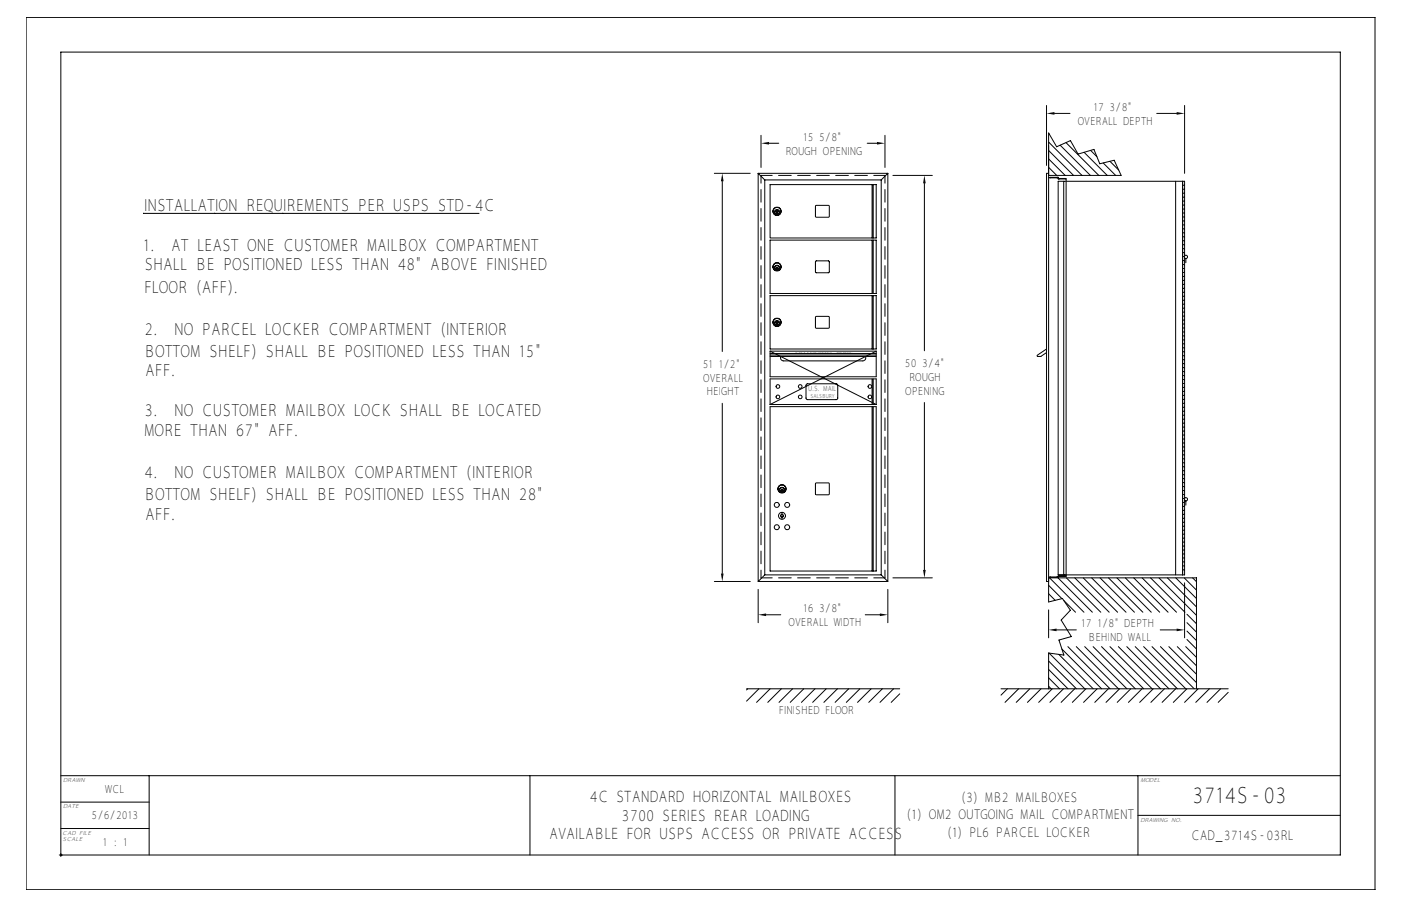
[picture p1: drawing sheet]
<svg xmlns="http://www.w3.org/2000/svg" width="432mm" height="279mm" viewBox="0 0 432 279" stroke-linecap="round" stroke-linejoin="round" font-family="sans-serif">
<g fill="none" stroke="#000" stroke-width=".31">
<path d="M8.1 5.4h415.7v269h-415.7zM322.5 32.5v18.5M325 35h4.8M356.5 35h6.2M365.1 32.5v21M220.2 53.5h11M222.6 55.9v52.5M233.7 53.5h39.9M233.7 53.5v125.8M233.7 53.5l2 2M234.6 41.7v10M235.7 55.5v121.8h35.9"/>
<path d="M235.7 55.5h35.9M237 44.2h3M237.3 56.9h32.8v16.5h-32.8zM267.3 44.2h3M268.8 56.9v16.5M269.1 56.9v16.5M271.6 55.5v121.8M272.8 41.7v10M273.6 53.5v125.8l-2-2M273.6 53.5l-2 2M275.2 54.1h12.2M284.9 56.5v51.7"/>
<path d="M323.2 51.6l2.5 2.5M323.2 49l5.1 5.1M323.2 46.4l7.7 7.7M323.2 43.8l10.3 10.3M323.2 41.2l.3 .3M323.2 54.1h22.4l-2.2-4.7-4.4 1.1-1.8-4.4-4.9 1.4-2.4-4.1-4.2 1.9-2.5-4.3v144.6l4.3-1 2.4 3.6-2.8 3 3.1 5.1-3.8 1.1 1.5 4.6-4.7-.6v11M323.2 53.5h-.7v125.8h.7M323.7 54.8v-.1h2.4v.5h2.5M325.8 54.7v.1M325.8 54.7v.1h-2.6M326.1 55.9h39v121.4h-39zM326.4 55.2v-.2h2.1v.2"/>
<path d="M326.8 44.8l9.3 9.3M327.9 55.9v121.4M328.5 44l10.2 10.1M328.6 55.2l-.1 122.5h-2.1v-.1M334.1 47l7.2 7.1M336.1 46.4l2 1.9M340 50.3l3.9 3.8M342.1 49.7l2.7 2.7M362.3 55.9v121.4M364.5 55.9v121.4M364.5 59.6h.6M364.5 58.4h.6"/>
<path d="M364.5 57.1h.6M44.4 65.8h-.3h103.7M237.3 74.1h32.8v16.4h-32.8zM239.4 65.2l.2 .7zM251.4 63.4h4.1v3.5h-4.1zM268.8 74.1v16.4M269.1 74.1v16.4M364.5 79.1h.6M364.5 77.9h.6M364.5 76.7h.6M364.5 75.5h.6M364.5 74.2h.6"/>
<path d="M364.5 73h.6M364.5 71.8h.6M364.5 70.6h.6M364.5 69.4h.6M364.5 68.1h.6M364.5 66.9h.6M364.5 65.7h.6M364.5 64.5h.6M364.5 63.2h.6M364.5 62h.6M364.5 60.8h.6M365.1 78.9a.51 .51 0 0 1 .7-.1 .51 .51 0 0 1 0 .8 .51 .51 0 0 1-.7 0"/>
<path d="M365.5 79.7v1.3M237.3 91.2h32.8v16.4h-32.8zM239.4 82.3l.2 .8zM239.4 99.4l.2 .8zM251.4 97.7h4.1v3.4h-4.1zM251.4 80.5h4.1v3.5h-4.1zM268.8 91.2v16.4M269.1 91.2v16.4M364.5 99.9h.6M364.5 98.7h.6M364.5 97.5h.6M364.5 96.3h.6"/>
<path d="M364.5 95h.6M364.5 93.8h.6M364.5 92.6h.6M364.5 91.4h.6M364.5 90.1h.6M364.5 88.9h.6M364.5 87.7h.6M364.5 86.5h.6M364.5 85.3h.6M364.5 84h.6M364.5 82.8h.6M364.5 81.6h.6"/>
<path d="M364.5 80.4h.6M237.3 109.9h32.8M237.3 108.3v7.9h32.8v-7.9M237.3 108.3l32.8 16.4M237.3 109.5h32.8M237.3 109h32.8M237.3 108.3h32.8M240.7 109.9a.95 .95 0 0 0 .8 1.4h24.4a.95 .95 0 0 0 .9-1.4M248.6 118.5l9.3-.1 .3 .4v4.1l-.5 .3h-9l-.3-.4zM268.8 116.8v7.9M269.1 116.8v7.9M270.1 108.3l-32.8 16.4"/>
<path d="M322.5 107.6l-2.8 2.2 1.1 .1 1.7-1.2M364.5 119.5h.6M364.5 118.3h.6M364.5 117h.6M364.5 115.8h.6M364.5 114.6h.6M364.5 113.4h.6M364.5 112.2h.6M364.5 110.9h.6M364.5 109.7h.6M364.5 108.5h.6M364.5 107.3h.6"/>
<path d="M364.5 106h.6M364.5 104.8h.6M364.5 103.6h.6M364.5 102.4h.6M364.5 101.1h.6M222.6 124.4v52.5M237.3 124.7v-7.9h32.8v7.9M237.3 125.4h32.8v50.7h-32.8zM237.3 124.7h32.8M268.8 125.4v50.7M269.1 125.4v50.7M284.9 124.1v51.7"/>
<path d="M364.5 139.1h.6M364.5 137.8h.6M364.5 136.6h.6M364.5 135.4h.6M364.5 134.2h.6M364.5 132.9h.6M364.5 131.7h.6M364.5 130.5h.6M364.5 129.3h.6M364.5 128h.6M364.5 126.8h.6M364.5 125.6h.6"/>
<path d="M364.5 124.4h.6M364.5 123.2h.6M364.5 121.9h.6M364.5 120.7h.6M240.9 150.8l.2 .7zM241 158v2.1M251.4 149h4.1v3.5h-4.1zM364.5 159.8h.6M364.5 158.6h.6M364.5 157.4h.6M364.5 156.2h.6M364.5 154.9h.6"/>
<path d="M364.5 153.7h.6M364.5 152.5h.6M364.5 151.3h.6M364.5 150.1h.6M364.5 148.8h.6M364.5 147.6h.6M364.5 146.4h.6M364.5 145.2h.6M364.5 143.9h.6M364.5 142.7h.6M364.5 141.5h.6M364.5 140.3h.6"/>
<path d="M365.1 153.6a.51 .51 0 0 1 .7 0 .51 .51 0 0 1 0 .7 .51 .51 0 0 1-.7 0M365.5 154.5v1.3M220.2 179.3h11M235.7 177.3l-2 2h39.9M275.2 178.2h12.2M323.2 178.2h45.6v34.2M323.5 178.2l10.6 10.6M323.7 177.9v.2h2.1v-.2M326.1 178.2l10.6 10.6M328.6 177.6h-2.5v.5l-2.9-.2M328.7 178.2l10.6 10.6M331.3 178.2l10.6 10.6"/>
<path d="M333.9 178.2l10.6 10.6M336.5 178.2l10.6 10.6M339 178.2l10.6 10.6M341.6 178.2l10.6 10.6M344.2 178.2l10.6 10.6M346.8 178.2l10.6 10.6M349.4 178.2l10.6 10.6M352 178.2l10.6 10.6M354.6 178.2l10.6 10.6M357.2 178.2l11.6 11.6M359.8 178.2l9 9M362.4 178.2l6.4 6.4"/>
<path d="M364.5 175.7h.6M364.5 174.5h.6M364.5 173.3h.6M364.5 172.1h.6M364.5 170.8h.6M364.5 169.6h.6M364.5 168.4h.6M364.5 167.2h.6M364.5 166h.6M364.5 164.7h.6M364.5 163.5h.6M364.5 162.3h.6"/>
<path d="M364.5 161.1h.6M365 178.2l3.8 3.8M365.1 179.7v17M367.6 178.2l1.2 1.2M233.7 181.8v10.2M236.1 189.6h4.5M266.7 189.6h4.5M273.6 181.8v10.2M323.2 188.1v8.6M323.2 183.1l2 2M323.2 180.5l4.1 4.1M325.6 194.3h6.1"/>
<path d="M327.9 185.2l3.6 3.6M329.1 199.4l13 13M331.7 199.4l13 13M334.3 199.4l13 13M336.9 199.4l13 13M339.5 199.4l13 13M342.1 199.4l13 13M344.7 199.4l13 13M347.3 199.4l13 13M349.9 199.4l13 13M352.5 199.4l13 13M355.1 199.4l13 13"/>
<path d="M357.6 194.3h5.1M357.7 199.4l11.1 11.1M360.3 199.4l8.5 8.5M362.8 199.4l6 5.9M365.4 199.4l3.4 3.3M365.8 197.2l3 2.9M365.8 194.6l3 3M365.8 192l3 3M365.8 189.4l3 3M230.1 212.4h47.2M230.4 212.4l-.3 .4M233.9 212.4l-3.8 3.8"/>
<path d="M237.4 212.4l-4.2 4.2M240.8 212.4l-4.2 4.2M244.3 212.4l-4.2 4.2M247.7 212.4l-4.2 4.2M251.2 212.4l-4.2 4.2M254.6 212.4l-4.1 4.2M258.1 212.4l-4.2 4.2M261.6 212.4l-4.2 4.2M265 212.4l-4.2 4.2M268.5 212.4l-4.2 4.2M271.9 212.4l-4.1 4.2M275.4 212.4l-4.2 4.2"/>
<path d="M277.3 214l-2.6 2.6M308.5 212.4h70M310.5 212.4l-2 2M313.9 212.4l-4.1 4.2M317.4 212.4l-4.2 4.2M320.9 212.4l-4.2 4.2M323.2 211.6l.8 .8M323.2 209l3.4 3.4M323.2 206.5l6 5.9M323.2 203.9l8.6 8.5M323.3 201.4l11.1 11M324.3 212.4l-4.2 4.2"/>
<path d="M326.3 201.8l10.6 10.6M327.3 200.2l12.2 12.2M327.8 212.4l-4.2 4.2M331.2 212.4l-4.2 4.2M334.7 212.4l-4.2 4.2M338.1 212.4l-4.1 4.2M341.6 212.4l-4.2 4.2M345.1 212.4l-4.2 4.2M348.5 212.4l-4.2 4.2M352 212.4l-4.2 4.2M355.4 212.4l-4.1 4.2M358.9 212.4l-4.2 4.2"/>
<path d="M362.4 212.4l-4.2 4.2M365.8 212.4l-4.2 4.2M369.3 212.4l-4.2 4.2M372.7 212.4l-4.2 4.2M376.2 212.4l-4.2 4.2M378.5 213.5l-3 3.1M18.8 239.2h144.5M46 239.2v24.5M163.3 239.2h112.5v24.5M163.3 239.2v24.5M275.8 239.2h137.3M350.7 239.2v24.5"/>
<path d="M18.8 255.5h27.2M18.8 247.4h27.2M53.8 243.6l1-.6 .9-.2h55.3a2.68 2.68 0 0 1 2.6 2.7v6.3a2.68 2.68 0 0 1-2.6 2.7h-55.3a2.68 2.68 0 0 1-2.7-2.7v-6.7zM54.1 243.9l.9-.6 .7-.1h55.3a2.3 2.3 0 0 1 2.3 2.3v6.3a2.3 2.3 0 0 1-2.3 2.3h-55.3a2.3 2.3 0 0 1-2.3-2.3v-6.7zM54.3 244.2l1.4-.6h55.3a1.91 1.91 0 0 1 1.9 1.9v6.3a1.91 1.91 0 0 1-1.9 1.9h-55.3a1.91 1.91 0 0 1-1.9-1.9v-6.3zM55 244.8l.7-.3h55.3l.6 .3 .3 .7v6.3l-.3 .7-.6 .3h-55.3l-.7-.3-.3-.7v-6.3zM55.1 249.8h1.2M55.1 249.4h5.9M55.1 246h56.5M55.1 245.6h56.5M55.1 251.7h56.5M55.1 251.4h56.5"/>
<path d="M55.1 246.4h1.7M55.1 246.8h1.4M55.1 247.2h1.3M55.1 247.5h1.2M55.1 247.9h1.2M55.1 248.3h1.2M55.1 248.7h1.4M55.1 249.1h1.6M55.1 250.2h1.3M55.1 250.6h1.4M55.1 251h1.8M55.1 245.2h56.4"/>
<path d="M55.1 252.1h56.4M55.6 244.9h55.5M55.6 252.4h55.5M55.7 244.9l-.4 .2-.2 .4v6.3l.2 .4 .4 .2M56.3 249.4a1.48 1.48 0 0 0 1.4 1.9M56.5 249.4l.2 1.1 .7 .5h3.9a1.52 1.52 0 0 0 1.2-1.4 1.52 1.52 0 0 0-1.2-1.5h-2.9l-.3-.3 .3-.3h2.3l.3 .4h1.5l-.1-1-.5-.5-4.2-.1a1.52 1.52 0 0 0-1.2 1.5 1.52 1.52 0 0 0 1.2 1.5h3l.3 .3-.3 .3h-2.3l-.3-.5M57.7 246.1a1.73 1.73 0 0 0-1.4 1.7 1.73 1.73 0 0 0 1.4 1.7M58.2 249.8h2.6M58.3 247.8h2.4M61.3 246.1a1.54 1.54 0 0 1 1.4 2h-.6l.4 .5 .2 1.1 1.9-3.5M62.2 246.4h2.3M62.3 248.3h1.2"/>
<path d="M62.5 246.8h1.8M62.6 248.7h.7M62.7 247.2h1.4M62.7 249.1h.4M62.7 247.5h1.2M62.7 247.9h1M64.2 251.1l.4-.9h2.7l.5 .9M64.2 251h3.5M64.4 250.6h3.1M64.8 246.3h2.4l2.5 4.7h-1.7l-.7-1.1h-2.7l-.6 1.1h-1.8zM66 247.3l.7 1.4h-1.5zM66 247.7l.3 .6h-.6z"/>
<path d="M67.3 246.2l2.4 4.4v-4.3M67.5 246.4h2.2M67.7 246.8h2M67.9 247.2h1.8M68.1 247.5h1.6M68.3 247.9h1.4M68.5 248.3h1.2M68.7 248.7h1M68.9 249.1h.8M69.1 249.4h.6M69.3 249.8h.4M69.9 246.3h1.5v3.6h3.9v1.1h-5.4z"/>
<path d="M71.6 246.8h3.9M71.6 247.2h3.7M71.6 247.5h3.7M71.6 247.9h3.7M71.6 248.3h3.7M71.6 248.7h3.8M75.5 251v-.4l.5 .5 .7 .2M75.8 246.4h-4.2v3h3.7M75.8 246.6l.9-.3h3.9l.7 .6 .2 1h-1.6l-.3-.4h-2.3l-.3 .3 .3 .3h3a1.52 1.52 0 0 1 1.2 1.5 1.52 1.52 0 0 1-1.2 1.4l-4.2-.1-.5-.4-.1-1.1h1.5l.3 .5h2.3l.3-.3-.3-.3h-2.9a1.56 1.56 0 0 1-.9-2.7zM76.7 246.1a1.75 1.75 0 0 0-1.5 1.2 1.75 1.75 0 0 0 .5 1.8h-4.1M77.2 249.8h2.6M77.4 249.4h2.2"/>
<path d="M77.5 247.5h2.1M77.5 247.9h2.1M80.3 246.1a1.54 1.54 0 0 1 1.4 2h-.7a1.77 1.77 0 0 1 .7 1.8 1.77 1.77 0 0 1-1.4 1.4M81.1 251h1.1M81.2 246.4h1M81.3 248.3h.9M81.5 250.6h.7M81.5 246.8h.7M81.5 248.7h.7M81.6 250.2h.6M81.6 247.2h.6M81.7 249.1h.5"/>
<path d="M81.7 249.8h.5M81.7 249.4h.5M81.7 247.5h.5M81.7 247.9h.5M82.2 246.3v4.7M84 247.4h2.6l.3 .4-.3 .3h-2.6zM84 249.2h2.6l.3 .4-.3 .3h-2.6zM84.2 247.6l2.5 .1-2.5 .2zM84.2 249.4l2.5 .2-2.5 .1zM87.1 246.1a1.62 1.62 0 0 1 1.3 2.4 1.69 1.69 0 0 1-1.2 2.8M87.1 246.3a1.44 1.44 0 0 1 1 2.3 1.49 1.49 0 0 1-.9 2.4h-4.8v-4.7h4.8M88 246.4h1.2"/>
<path d="M88.1 251h1.7M88.3 246.8h.9M88.4 250.6h1M88.5 248.3h.7M88.5 248.7h.7M88.5 247.2h.7M88.5 247.9h.7M88.5 247.5h.7M88.6 250.2h.7M88.6 249.1h.6M88.6 249.8h.6M88.6 249.4h.6"/>
<path d="M89.2 246.3v3.6a1.4 1.4 0 0 0 1.4 1.4M89.4 246.3h1.6v3.3l.3 .3 3-.1 .1-3.5h1.5l-.1 4.2-.5 .4-.6 .1-4.7-.1-.4-.4-.2-.6zM91.2 246.3l.1 3.4h2.9v-3.4M91.2 249.4h3M91.2 246.4h3M91.2 246.8h3M91.2 247.2h3M91.2 247.5h3M91.2 247.9h3M91.2 248.3h3M91.2 248.7h3M91.2 249.1h3"/>
<path d="M95.6 251h1.2M95.9 250.6h.9M96.1 250.2h.7M96.1 246.3v3.6a1.4 1.4 0 0 1-1.4 1.4M96.1 249.8h.7M96.1 249.4h.7M96.1 246.4h.7M96.1 246.8h.7M96.1 247.2h.7M96.1 247.5h.7M96.1 247.9h.7M96.1 248.3h.7"/>
<path d="M96.1 248.7h.7M96.1 249.1h.7M96.8 246.3v4.7M98.6 247.4h2.7l.2 1.1-.3 .2h-2.6zM98.8 247.6h2.4l.1 .8-2.5 .1zM98.8 247.9h2.5M98.8 248.3h2.5M98.8 250.2h2.5M98.8 250.6h2.5M98.8 251h2.5M101.3 250.2l-2.5-.1v.9M101.3 250.2v.8"/>
<path d="M101.8 246.1a1.4 1.4 0 0 1 1.4 1.4v1.1l1.6 .1M102.9 246.4l2.7 3.2v1.4M103 248.6v.2a.48 .48 0 0 0-.3 .5 .48 .48 0 0 0 .3 .4v1.3h-1.5v-.9l-.3-.2h-2.6v1.1h-1.6v-4.7h4.8l.9 .3a2.15 2.15 0 0 1 .3 2M103 246.3h2l1.6 1.8 1.6-1.8h2l-2.8 3.2v1.5h-1.6v-1.5zM103.1 249.4h2.4M103.1 249.1h2.1M103.2 247.2h.3M103.2 249.8h2.4M103.2 248.6l-.2 .7 .2 1.7M103.2 247.5h.6M103.2 247.9h1M103.2 248.3h1.3"/>
<path d="M103.2 250.2h2.4M103.2 250.6h2.4M103.2 251h2.4M105.2 246.1l1.4 1.6 1.4-1.6M105.4 246.4h2.4M105.8 246.8h1.7M106.1 247.2h1M106.4 247.5h.4M107.6 249.8h4M107.6 250.2h4M107.6 250.6h4M107.6 251h4"/>
<path d="M107.7 249.4h3.9M108 249.1h3.6M108.4 248.7h3.2M108.7 248.3h2.9M109 247.9h2.6M109.4 247.5h2.2M109.7 247.2h1.9M110 246.8h1.6M111 244.9l.4 .2 .2 .4v6.3l-.2 .4-.4 .2M111.6 246.4h-1.2l-2.8 3.2v1.4M350.7 251.4h62.4M18.3 263.7h394.8v-247.6h-394.3v248.1"/>
<circle cx="239.5" cy="65.2" r="1.28"/>
<circle cx="239.5" cy="65.5" r=".7"/>
<circle cx="239.5" cy="65.5" r=".76"/>
<circle cx="239.5" cy="65.5" r=".73"/>
<circle cx="239.5" cy="65.2" r="1.19"/>
<circle cx="239.5" cy="99.4" r="1.28"/>
<circle cx="239.5" cy="82.6" r=".7"/>
<circle cx="239.5" cy="99.7" r=".7"/>
<circle cx="239.5" cy="82.3" r="1.28"/>
<circle cx="239.5" cy="82.6" r=".73"/>
<circle cx="239.5" cy="99.7" r=".73"/>
<circle cx="239.5" cy="82.6" r=".76"/>
<circle cx="239.5" cy="99.7" r=".76"/>
<circle cx="239.5" cy="99.4" r="1.19"/>
<circle cx="239.5" cy="82.3" r="1.19"/>
<circle cx="239.8" cy="119.2" r=".56"/>
<circle cx="246.6" cy="119.2" r=".56"/>
<circle cx="268.1" cy="119.2" r=".56"/>
<circle cx="239.8" cy="122.4" r=".56"/>
<circle cx="246.6" cy="122.4" r=".56"/>
<circle cx="268.1" cy="122.4" r=".56"/>
<circle cx="239.4" cy="155.7" r=".76"/>
<circle cx="241" cy="150.8" r="1.19"/>
<circle cx="241" cy="151" r=".7"/>
<circle cx="241" cy="159.1" r=".46"/>
<circle cx="241" cy="151" r=".76"/>
<circle cx="241" cy="159.1" r="1.07"/>
<circle cx="241" cy="150.8" r="1.28"/>
<circle cx="241" cy="151" r=".73"/>
<circle cx="242.6" cy="155.7" r=".76"/>
<circle cx="239.4" cy="162.6" r=".76"/>
<circle cx="242.6" cy="162.6" r=".76"/>
</g>
<path d="M322.5 35l2.5-.4v.8zM362.7 34.6l2.4 .4-2.4 .4zM222.6 53.5l.4 2.4h-.8zM234.6 44.2l2.4-.4v.8zM270.3 43.8l2.5 .4-2.5 .4zM284.9 54.1l.4 2.4h-.8zM222.2 176.9h.8l-.4 2.4zM284.5 175.8h.8l-.4 2.4zM233.7 189.6l2.4-.4v.8zM271.2 189.2l2.4 .4-2.4 .4zM323.2 194.3l2.4-.5v.9zM362.7 193.8l2.4 .5-2.4 .4z" fill="#000"/>
<path d="M234.6 178.2v-124.1M272.8 178.2v-124.1" fill="none" stroke="#000" stroke-width=".31" stroke-dasharray="3.9 2" stroke-dashoffset="1.5"/>
<path d="M234.6 54.1h38.2M234.6 178.2h38.2" fill="none" stroke="#000" stroke-width=".31" stroke-dasharray="3.9 2" stroke-dashoffset=".5"/>
<path d="M47.2 241.2h113.8v21h-113.8z" fill-rule="evenodd" fill="#fff"/>
<text font-size="6.9" x="367.4" y="247.8">3714S-03</text>
<g font-size="5.2">
<text x="44.4" y="65.1">INSTALLATION REQUIREMENTS PER USPS STD-4C</text>
<text x="44.1" y="77.3">1.</text>
<text x="52.8" y="77.3">AT LEAST ONE CUSTOMER MAILBOX COMPARTMENT</text>
<text x="44.5" y="83.4">SHALL BE POSITIONED LESS THAN 48&quot; ABOVE FINISHED</text>
<text x="44.4" y="90.2">FLOOR (AFF).</text>
<text x="44.5" y="103.2">2.</text>
<text x="53.7" y="103.2">NO PARCEL LOCKER COMPARTMENT (INTERIOR</text>
<text x="44.4" y="110">BOTTOM SHELF) SHALL BE POSITIONED LESS THAN 15&quot;</text>
<text x="44.8" y="116.1">AFF.</text>
<text x="44.5" y="128.3">3.</text>
<text x="53.7" y="128.3">NO CUSTOMER MAILBOX LOCK SHALL BE LOCATED</text>
<text x="44.4" y="134.4">MORE THAN 67&quot; AFF.</text>
<text x="44.5" y="147.4">4.</text>
<text x="53.7" y="147.4">NO CUSTOMER MAILBOX COMPARTMENT (INTERIOR</text>
<text x="44.4" y="154.2">BOTTOM SHELF) SHALL BE POSITIONED LESS THAN 28&quot;</text>
<text x="44.8" y="160.3">AFF.</text>
</g>
<g font-size="4.8">
<text x="181.8" y="247.5">4C STANDARD HORIZONTAL MAILBOXES</text>
<text x="191.6" y="253.2">3700 SERIES REAR LOADING</text>
<text x="169.2" y="258.9">AVAILABLE FOR USPS ACCESS OR PRIVATE ACCESS</text>
</g>
<g font-size="4.1">
<text x="296.3" y="247.3">(3) MB2 MAILBOXES</text>
<text x="279.4" y="252.7">(1) OM2 OUTGOING MAIL COMPARTMENT</text>
<text x="291.9" y="258.2">(1) PL6 PARCEL LOCKER</text>
<text x="367.1" y="259">CAD_3714S-03RL</text>
</g>
<g font-size="3.5">
<text x="337" y="34.2">17 3/8&quot;</text>
<text x="332.2" y="38.5">OVERALL DEPTH</text>
<text x="242.1" y="47.7">ROUGH OPENING</text>
<text x="247.5" y="43.4">15 5/8&quot;</text>
<text x="216.6" y="113.5">51 1/2&quot;</text>
<text x="278.9" y="113.3">50 3/4&quot;</text>
<text x="216.8" y="117.8">OVERALL</text>
<text x="280.2" y="117.6">ROUGH</text>
<text x="217.8" y="121.9">HEIGHT</text>
<text x="279" y="121.7">OPENING</text>
<text x="247.5" y="188.8">16 3/8&quot;</text>
<text x="243" y="193.1">OVERALL WIDTH</text>
<text x="333.3" y="193.4">17 1/8&quot; DEPTH</text>
<text x="335.4" y="197.7">BEHIND WALL</text>
<text x="240.1" y="220.3">FINISHED FLOOR</text>
<text x="32.4" y="244.5">WCL</text>
<text x="28.2" y="252.6">5/6/2013</text>
<text x="31.7" y="260.8">1 : 1</text>
</g>
<text font-size="2.2" x="249" y="120.6">U.S. MAIL</text>
<g font-size="1.8">
<text x="19.5" y="241.2">DRAWN</text>
<text x="351.5" y="241.2">MODEL</text>
<text x="19.5" y="249.3">DATE</text>
<text x="19.2" y="257.5">CAD FILE</text>
<text x="351.5" y="253.4">DRAWING NO.</text>
<text x="19.3" y="259.5">SCALE</text>
</g>
<text font-size="1.7" x="249.8" y="122.6">SALSBURY</text>
<g font-size=".5">
<text x="245.2" y="108.8">OUTGOING</text>
<text x="257.8" y="108.8">MAIL</text>
</g>
</svg>
